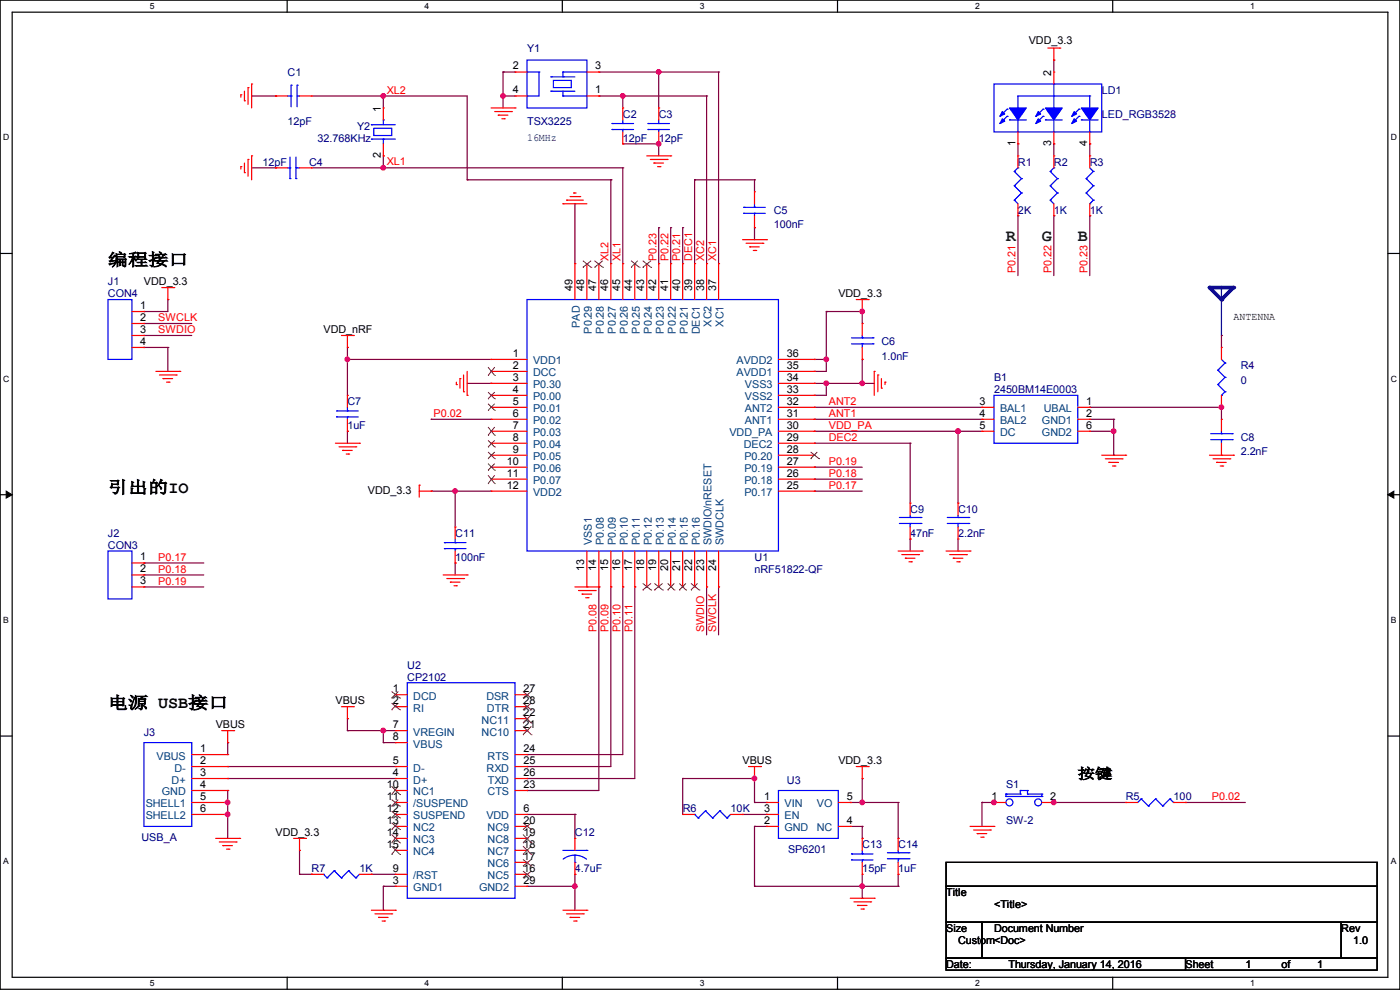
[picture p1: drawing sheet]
<svg xmlns="http://www.w3.org/2000/svg" width="297mm" height="210mm" viewBox="0 0 297 210" stroke-linecap="round" stroke-linejoin="round" font-family="sans-serif">
<path d="M0 0h297v209.8h-297zM2.6 2.6h291.8v204.7h-291.8z" fill="none" stroke="#000" stroke-width=".25"/>
<g fill="#fff">
<path d="M31.7 .3h1v2h-1z"/>
<path d="M31.7 207.6h1v1.9h-1z"/>
</g>
<path d="M60.9 0v2.6M60.9 207.3v2.5" fill="none" stroke="#000" stroke-width=".25"/>
<g fill="#fff">
<path d="M90.1 .3h1v2h-1z"/>
<path d="M90.1 207.6h1v1.9h-1z"/>
</g>
<path d="M119.3 0v2.6M119.3 207.3v2.5" fill="none" stroke="#000" stroke-width=".25"/>
<g fill="#fff">
<path d="M148.5 .3h.9v2h-.9z"/>
<path d="M148.5 207.6h.9v1.9h-.9z"/>
</g>
<path d="M177.7 0v2.6M177.7 207.3v2.5" fill="none" stroke="#000" stroke-width=".25"/>
<g fill="#fff">
<path d="M206.8 .3h1v2h-1z"/>
<path d="M206.8 207.6h1v1.9h-1z"/>
</g>
<path d="M236.1 0v2.6M236.1 207.3v2.5" fill="none" stroke="#000" stroke-width=".25"/>
<g fill="#fff">
<path d="M265.2 .3h1v2h-1z"/>
<path d="M265.2 207.6h1v1.9h-1z"/>
<path d="M.7 28.2h1.2v1.9h-1.2z"/>
<path d="M295.1 28.2h1.2v1.9h-1.2z"/>
<path d="M.7 79.3h1.2v2h-1.2z"/>
<path d="M295.1 79.3h1.2v2h-1.2z"/>
</g>
<path d="M0 53.8h2.6M294.4 53.8h2.6" fill="none" stroke="#000" stroke-width=".25"/>
<g fill="#fff">
<path d="M.7 130.5h1.2v2h-1.2z"/>
<path d="M295.1 130.5h1.1v2h-1.1z"/>
</g>
<path d="M0 104.9h2.6M294.4 104.9h2.6" fill="none" stroke="#000" stroke-width=".25"/>
<path d="M1.3 104.2l1.3 .7-1.3 .8zM294.4 104.9l1.3-.7v1.5z" fill="#000" stroke="#000" stroke-width=".21"/>
<g fill="#fff">
<path d="M.7 181.7h1.2v2h-1.2z"/>
<path d="M295.1 181.7h1.1v2h-1.1z"/>
</g>
<path d="M0 156.1h2.6M294.4 156.1h2.6" fill="none" stroke="#000" stroke-width=".25"/>
<path d="M259.1 61h.1M259.1 61v10.2" fill="none" stroke="#0000a0" stroke-width=".25"/>
<path d="M259.1 61h2.6" fill="none" stroke="#000080" stroke-width=".76"/>
<circle cx="261.7" cy="61" r=".38" fill="#000080"/>
<path d="M256.6 61h2.5" fill="none" stroke="#000080" stroke-width=".76"/>
<circle cx="256.6" cy="61" r=".38" fill="#000080"/>
<path d="M256.6 61l2.5 2.5" fill="none" stroke="#000080" stroke-width=".76"/>
<circle cx="259.1" cy="63.5" r=".38" fill="#000080"/>
<path d="M261.7 61l-2.6 2.5" fill="none" stroke="#000080" stroke-width=".76"/>
<circle cx="259.1" cy="63.5" r=".38" fill="#000080"/>
<g fill="none" stroke="#800040" stroke-width=".25">
<path d="M106.7 15.3h.1M106.7 15.3h2.6M106.7 15.3v7.6M127 15.3h.1M127 15.3h25.4M139.7 15.3h.1M139.7 15.3v7.6M152.4 15.3h.1M152.4 15.3v40.6M223.6 12.7h.1M223.6 12.7v2.6M53.4 20.4h5.1"/>
<path d="M53.4 35.6h5.1M58.5 20.4h.1M58.5 35.6h.1M66.1 20.4h33v17.7M66.1 35.6h66M81.3 20.4h.1M81.3 35.6h.1M81.3 33.1h.1M81.3 20.4v2.5M81.3 33.1v2.5M99.1 38.1h.1M99.1 38.1h30.5"/>
<path d="M106.7 20.4h.1M106.7 20.4h2.6M127 20.4h.1M127 20.4h22.9M129.6 38.1h.1M129.6 38.1v17.8M132.1 20.4h.1M132.1 30.5h.1M132.1 35.6h.1M132.1 30.5h7.6M132.1 20.4v2.5M132.1 35.6v20.3"/>
<path d="M139.7 30.5h.1M139.7 30.5v2.6M147.4 38.1h.1M147.4 38.1v17.8M147.4 38.1h12.7M149.9 20.4h.1M149.9 20.4v35.5M160.1 38.1h.1M160.1 38.1v2.6M215.9 30.5h.1M215.9 30.5v2.6M223.6 30.5h.1"/>
<path d="M223.6 30.5v2.6M231.2 30.5h.1M231.2 30.5v2.6M122 43.2h.1M122 43.2v12.7M139.7 48.3h.1M139.7 48.3v7.6M142.3 48.3h.1M142.3 48.3v7.6M144.8 48.3h.1M144.8 48.3v7.6M160.1 48.3h.1"/>
<path d="M160.1 48.3v2.5M215.9 45.8h.1M215.9 45.8v12.7M223.6 45.8h.1M223.6 45.8v12.7M231.2 45.8h.1M231.2 45.8v12.7M30.5 66.1h.1M30.5 73.7h.1M30.5 68.6h.1M30.5 71.2h.1M30.5 73.7h5.1"/>
<path d="M30.5 68.6h10.2M30.5 71.2h10.2M35.6 63.5h.1M35.6 73.7h.1M35.6 63.5v2.6h-5.1M35.6 73.7v5.1M73.7 76.2h.1M73.7 73.7h.1M73.7 73.7v10.2M73.7 76.2h30.5M172.8 78.8h.1M172.8 76.2h.1"/>
<path d="M172.8 76.2h2.5M175.3 76.2h.1M175.3 66.1h.1M175.3 66.1v12.7h-2.5M175.3 66.1h7.6M182.9 66.1h.1M182.9 76.2h.1M182.9 66.1v2.5M182.9 76.2v5.1M259.1 71.2h.1M259.1 71.2v2.5M73.7 91.5h.1"/>
<path d="M73.7 91.5v2.5M91.5 88.9h.1M91.5 88.9h12.7M99.1 81.3h5.1M104.2 81.3h.1M172.8 99.1h.1M172.8 83.9h.1M172.8 86.4h.1M172.8 91.5h.1M172.8 94h.1M172.8 81.3h.1M172.8 88.9h.1"/>
<path d="M172.8 99.1h10.1M172.8 81.3h12.7M172.8 86.4h35.5M172.8 91.5h35.5M172.8 94h20.3M172.8 88.9h35.5M175.3 81.3h.1M175.3 81.3v2.6h-2.5M182.9 81.3h.1M193.1 94h.1M193.1 94v12.7M203.2 91.5h.1"/>
<path d="M203.2 91.5v15.2M231.2 86.4h.1M231.2 86.4h27.9M231.2 91.5h5.1M231.2 88.9h5.1M236.3 88.9h.1M236.3 91.5h.1M236.3 96.6h.1M236.3 88.9v7.7M259.1 86.4h.1M259.1 86.4v2.5M30.5 119.4h.1"/>
<path d="M30.5 119.4h12.7M91.5 104.2h.1M91.5 104.2h12.7M96.6 104.2h.1M96.6 119.4h.1M96.6 104.2v7.6M96.6 119.4v2.6M172.8 101.6h.1M172.8 104.2h.1M172.8 104.2h10.1M172.8 101.6h10.1M193.1 114.3h.1"/>
<path d="M193.1 114.3v2.6M203.2 116.9h.1M203.2 114.3v2.6M30.5 122h.1M30.5 124.5h.1M30.5 122h12.7M30.5 124.5h12.7M127 124.5h.1M127 124.5v43.2h-15.2M129.6 124.5h.1M129.6 124.5v38.1h-17.8M132.1 124.5h.1"/>
<path d="M132.1 124.5v35.6h-20.3M134.7 124.5h.1M134.7 124.5v40.6h-22.9M149.9 124.5h.1M149.9 124.5v10.2M152.4 124.5h.1M152.4 124.5v10.2M48.3 157.5h.1M48.3 157.5v2.6M73.7 152.4h.1M73.7 155h.1M73.7 152.4v2.6"/>
<path d="M73.7 155h10.2M81.3 157.5h.1M81.3 155h.1M81.3 155v2.5M81.3 157.5h2.6M48.3 162.6h.1M48.3 165.1h.1M48.3 167.7h.1M48.3 172.8h.1M48.3 170.2h.1M48.3 167.7v10.1M48.3 162.6h35.6"/>
<path d="M48.3 165.1h35.6M111.8 160.1h.1M111.8 162.6h.1M111.8 165.1h.1M111.8 167.7h.1M111.8 172.8h10.2M122 172.8h.1M122 172.8v5M144.8 165.1h.1M144.8 165.1h15.3v5.1M144.8 165.1v7.7M157.5 172.8h5.1"/>
<path d="M160.1 175.3h.1M160.1 170.2h.1M160.1 175.3v12.7M160.1 175.3h2.5M160.1 170.2h2.5M162.6 175.3h.1M162.6 170.2h.1M162.6 172.8h.1M180.4 170.2h.1M180.4 175.3h2.5M180.4 170.2h10.1M182.9 175.3h.1"/>
<path d="M182.9 177.8h.1M182.9 165.1h.1M182.9 165.1v5.1M182.9 175.3v2.5M190.5 170.2h.1M190.5 177.8h.1M190.5 170.2v7.6M208.3 170.2h.1M208.3 170.2h2.6M208.3 170.2v5.1M223.6 170.2h.1M223.6 170.2h15.2"/>
<path d="M251.5 170.2h.1M251.5 170.2h12.7M63.5 185.5h.1M63.5 185.5h2.6M63.5 180.4v5.1M66.1 185.5h.1M78.8 185.5h.1M78.8 185.5h5.1M81.3 188h.1M81.3 193.1h.1M81.3 188v5.1M81.3 188h2.6"/>
<path d="M111.8 188h10.2M122 188h.1M122 185.5h.1M122 185.5v7.6M160.1 188h.1M160.1 188h30.4M182.9 188h.1M182.9 190.5h.1M182.9 185.5v5M190.5 188h.1M190.5 185.5h.1M190.5 185.5v2.5"/>
</g>
<g fill="#f0f" stroke="#f0f" stroke-width=".25">
<circle cx="73.7" cy="76.2" r=".49"/>
<circle cx="96.5" cy="104.2" r=".49"/>
<circle cx="132.1" cy="20.3" r=".49"/>
<circle cx="139.7" cy="15.3" r=".49"/>
<circle cx="106.7" cy="20.3" r=".49"/>
<circle cx="139.7" cy="30.5" r=".49"/>
<circle cx="175.3" cy="76.2" r=".49"/>
<circle cx="175.3" cy="81.3" r=".49"/>
<circle cx="182.9" cy="66.1" r=".49"/>
<circle cx="203.2" cy="91.5" r=".49"/>
<circle cx="182.9" cy="81.3" r=".49"/>
<circle cx="81.3" cy="20.3" r=".49"/>
<circle cx="81.3" cy="35.6" r=".49"/>
<circle cx="48.3" cy="172.7" r=".49"/>
<circle cx="81.3" cy="155" r=".49"/>
<circle cx="48.3" cy="170.2" r=".49"/>
<circle cx="121.9" cy="188" r=".49"/>
<circle cx="182.9" cy="188" r=".49"/>
<circle cx="182.9" cy="170.2" r=".49"/>
<circle cx="210.8" cy="170.2" r=".49"/>
<circle cx="223.5" cy="170.2" r=".49"/>
<circle cx="160" cy="165.1" r=".49"/>
<circle cx="236.2" cy="91.5" r=".49"/>
<circle cx="259.1" cy="86.4" r=".49"/>
</g>
<g fill="none" stroke="#f00" stroke-width=".25">
<path d="M51.9 19.3v2.1M52.6 18.6h.1M52.6 18.6v3.5M53.4 17.8h.1M53.4 17.8v5.1M109.3 15.3h.1M109.3 15.3h2.5M124.5 15.3h2.5M127 15.3h.1M222.3 10.2h2.5M223.6 12.7h.1M223.6 15.3h.1"/>
<path d="M223.6 10.2v2.5M223.6 15.3v2.5M224.8 10.2h.1M51.1 20.1h.1M51.1 35.3h.1M51.1 20.1v.5M51.1 35.3v.6M51.9 21.4h.1M51.9 36.6h.1M51.9 34.6v2M52.6 33.8h.1M52.6 33.8v3.6"/>
<path d="M53.4 33.1h.1M53.4 33.1v5M58.5 20.4h.1M58.5 35.6h.1M58.5 20.4h2.5M58.5 35.6h2.5M63.5 20.4h2.6M63.5 35.6h2.6M66.1 20.4h.1M66.1 35.6h.1M81.3 22.9h.1M81.3 33.1h.1"/>
<path d="M81.3 22.9v2.5M81.3 30.5v2.6M104.2 22.9h5.1M104.9 23.7h3.6M105.7 24.4h.1M105.7 24.4h2M106.5 25.2h.5M107 25.2h.1M108.5 23.7h.1M109.3 22.9h.1M109.3 20.4h.1M109.3 20.4h2.5"/>
<path d="M124.5 20.4h2.5M127 20.4h.1M132.1 30.5h.1M132.1 22.9h.1M132.1 22.9v2.5M132.1 28v2.5M137.2 33.1h5.1M138 33.8h3.5M138.7 34.6h.1M138.7 34.6h2.1M139.5 35.3h.5M139.7 30.5h.1"/>
<path d="M139.7 22.9h.1M139.7 22.9v2.5M139.7 28v2.5M140 35.3h.1M141.5 33.8h.1M142.3 33.1h.1M215.9 30.5h.1M215.9 33.1h.1M215.9 28v2.5M215.9 33.1v2.5M223.6 33.1h.1M223.6 30.5h.1"/>
<path d="M223.6 28v2.5M223.6 33.1v2.5M231.2 30.5h.1M231.2 33.1h.1M231.2 28v2.5M231.2 33.1v2.5M119.4 43.2h.1M119.4 43.2h5.1M120.2 42.5h.1M120.2 42.5h3.5M120.9 41.7h2.1M121.7 40.9h.1"/>
<path d="M121.7 40.9h.5M122 55.9h.1M122 55.9v7.6M123 41.7h.1M124.5 55.9h.1M124.5 55.9v7.6M127 55.9h.1M127 55.9v7.6M129.6 55.9h.1M129.6 55.9v7.6M132.1 55.9h.1M132.1 55.9v7.6"/>
<path d="M134.7 55.9h.1M134.7 55.9v7.6M137.2 55.9h.1M137.2 55.9v7.6M139.7 55.9h.1M139.7 55.9v7.6M142.3 55.9h.1M142.3 55.9v7.6M144.8 55.9h.1M144.8 55.9v7.6M147.4 55.9h.1M147.4 55.9v7.6"/>
<path d="M149.9 55.9h.1M149.9 55.9v7.6M152.4 55.9h.1M152.4 55.9v7.6M157.5 50.8h5.1M158.3 51.6h3.5M159 52.4h.1M159 52.4h2.1M159.8 53.1h.5M160.1 48.3h.1M160.1 40.7h.1M160.1 40.7v2.5"/>
<path d="M160.1 45.8v2.5M160.3 53.1h.1M161.8 51.6h.1M162.6 50.8h.1M215.9 45.8h.1M215.9 43.2v2.6M223.6 45.8h.1M223.6 43.2v2.6M231.2 45.8h.1M231.2 43.2v2.6M28 71.2h2.5M28 66.1h2.5"/>
<path d="M28 68.6h2.5M28 73.7h2.5M30.5 66.1h.1M30.5 68.6h.1M30.5 71.2h.1M30.5 73.7h.1M33.1 78.8h5M33.8 79.5h3.6M34.3 61h2.6M35.6 63.5h.1M35.6 61v2.5M36.9 61h.1"/>
<path d="M37.4 79.5h.1M38.1 78.8h.1M72.4 71.2h2.6M73.7 73.7h.1M73.7 71.2v2.5M75 71.2h.1M98.3 79.5v3.6M99.1 78.8v5.1M104.2 76.2h.1M104.2 78.8h.1M104.2 78.8h7.6M104.2 76.2h7.6"/>
<path d="M165.1 78.8h7.7M165.1 76.2h7.7M172.8 78.8h.1M172.8 76.2h.1M181.7 63.5h2.5M182.9 66.1h.1M182.9 68.6h.1M182.9 76.2h.1M182.9 63.5v2.6M182.9 68.6v2.6M182.9 73.7v2.5M184.2 63.5h.1"/>
<path d="M185.5 78.8h.1M185.5 78.8v5.1M186.2 79.5h.1M186.2 79.5v3.6M259.1 73.7h.1M259.1 73.7v2.5M34.6 80.3h.1M34.6 80.3h2M35.3 81.1h.6M35.9 81.1h.1M71.2 94h5M71.9 94.8h3.6"/>
<path d="M72.7 95.5h.1M72.7 95.5h2M73.4 96.3h.6M73.7 91.5h.1M73.7 83.9h.1M73.7 83.9v2.5M73.7 88.9v2.6M74 96.3h.1M75.5 94.8h.1M76.2 94h.1M96.8 81.6h.1M96.8 81.1v.5"/>
<path d="M97.6 80.3h.1M97.6 80.3v2M98.3 83.1h.1M99.1 83.9h.1M104.2 81.3h.1M104.2 83.9h.1M104.2 86.4h.1M104.2 88.9h.1M104.2 91.5h.1M104.2 94h.1M104.2 96.6h.1M104.2 99.1h.1"/>
<path d="M104.2 94h7.6M104.2 96.6h7.6M104.2 81.3h7.6M104.2 83.9h7.6M104.2 86.4h7.6M104.2 88.9h7.6M104.2 91.5h7.6M104.2 99.1h7.6M165.1 94h7.7M165.1 96.6h7.7M165.1 81.3h7.7M165.1 83.9h7.7"/>
<path d="M165.1 86.4h7.7M165.1 88.9h7.7M165.1 91.5h7.7M165.1 99.1h7.7M172.8 99.1h.1M172.8 96.6h.1M172.8 94h.1M172.8 91.5h.1M172.8 88.9h.1M172.8 86.4h.1M172.8 83.9h.1M172.8 81.3h.1"/>
<path d="M187 82.3h.1M187 80.3v2M187.7 81.1h.1M187.7 81.1v.5M208.3 86.4h.1M208.3 88.9h.1M208.3 91.5h.1M208.3 86.4h2.6M208.3 88.9h2.6M208.3 91.5h2.6M228.6 86.4h2.6M228.6 88.9h2.6"/>
<path d="M228.6 91.5h2.6M231.2 86.4h.1M231.2 88.9h.1M231.2 91.5h.1M233.7 96.6h5.1M234.5 97.3h3.5M235.2 98.1h.1M235.2 98.1h2.1M236 98.8h.5M236.5 98.8h.1M238 97.3h.1M238.8 96.6h.1"/>
<path d="M256.6 96.6h5.1M257.3 97.3h3.6M258.1 98.1h.1M258.1 98.1h2M258.9 98.8h.5M259.1 86.4h.1M259.1 88.9h.1M259.1 96.6h.1M259.1 83.9v2.5M259.1 88.9v2.6M259.1 94v2.6M259.4 98.8h.1"/>
<path d="M260.9 97.3h.1M261.7 96.6h.1M28 119.4h2.5M30.5 119.4h.1M88.9 102.9h.1M88.9 104.2h2.6M88.9 102.9v2.6M91.5 104.2h.1M96.6 119.4h.1M96.6 111.8h.1M96.6 111.8v2.5M96.6 116.9v2.5"/>
<path d="M104.2 101.6h.1M104.2 104.2h.1M104.2 104.2h7.6M104.2 101.6h7.6M124.5 116.9v7.6M127 116.9v7.6M129.6 116.9v7.6M132.1 116.9v7.6M134.7 116.9v7.6M137.2 116.9v7.6M139.7 116.9v7.6M142.3 116.9v7.6"/>
<path d="M144.8 116.9v7.6M147.4 116.9v7.6M149.9 116.9v7.6M152.4 116.9v7.6M165.1 104.2h7.7M165.1 101.6h7.7M172.8 104.2h.1M172.8 101.6h.1M190.5 116.9h5.1M191.3 117.6h3.6M192.1 118.4h.1M192.1 118.4h2"/>
<path d="M192.8 119.2h.5M193.1 106.7h.1M193.1 114.3h.1M193.1 106.7v2.6M193.1 111.8v2.5M193.3 119.2h.1M194.9 117.6h.1M195.6 116.9h.1M200.7 116.9h5.1M201.5 117.6h3.5M202.2 118.4h.1M202.2 118.4h2.1"/>
<path d="M203 119.2h.5M203.2 106.7h.1M203.2 114.3h.1M203.2 106.7v2.6M203.2 111.8v2.5M203.5 119.2h.1M205 117.6h.1M205.8 116.9h.1M28 122h2.5M28 124.5h2.5M30.5 122h.1M30.5 124.5h.1"/>
<path d="M94 122h5.1M94.8 122.7h3.5M95.5 123.5h.1M95.5 123.5h2.1M96.3 124.2h.5M96.8 124.2h.1M98.3 122.7h.1M99.1 122h.1M122 124.5h5M122.7 125.3h3.6M123.5 126h.1M123.5 126h2"/>
<path d="M124.2 126.8h.6M124.5 124.5h.1M124.8 126.8h.1M126.3 125.3h.1M127 124.5h.1M129.6 124.5h.1M132.1 124.5h.1M134.7 124.5h.1M137.2 124.5h.1M139.7 124.5h.1M142.3 124.5h.1M144.8 124.5h.1"/>
<path d="M147.4 124.5h.1M149.9 124.5h.1M152.4 124.5h.1M47 155h2.6M48.3 157.5h.1M48.3 155v2.5M49.6 155h.1M72.4 149.9h2.6M73.7 152.4h.1M73.7 149.9v2.5M75 149.9h.1M83.9 147.4h.1"/>
<path d="M83.9 149.9h.1M83.9 155h.1M83.9 157.5h.1M83.9 155h2.5M83.9 149.9h2.5M83.9 147.4h2.5M83.9 157.5h2.5M109.3 155h2.5M109.3 149.9h2.5M109.3 147.4h2.5M109.3 152.4h2.5M111.8 155h.1"/>
<path d="M111.8 152.4h.1M111.8 147.4h.1M111.8 149.9h.1M40.7 162.6h7.6M40.7 170.2h7.6M40.7 172.8h7.6M40.7 160.1h7.6M40.7 165.1h7.6M40.7 167.7h7.6M45.8 177.8h5M46.5 178.6h3.6M47.3 179.4h.1"/>
<path d="M47.3 179.4h2M48.3 160.1h.1M48.3 162.6h.1M48.3 165.1h.1M48.3 167.7h.1M48.3 170.2h.1M48.3 172.8h.1M50.1 178.6h.1M50.8 177.8h.1M62.3 177.8h2.5M63.5 177.8v2.6M64.8 177.8h.1"/>
<path d="M83.9 165.1h.1M83.9 162.6h.1M83.9 167.7h.1M83.9 170.2h.1M83.9 172.8h.1M83.9 175.3h.1M83.9 177.8h.1M83.9 177.8h2.5M83.9 162.6h2.5M83.9 175.3h2.5M83.9 170.2h2.5M83.9 172.8h2.5"/>
<path d="M83.9 165.1h2.5M83.9 167.7h2.5M109.3 177.8h2.5M109.3 162.6h2.5M109.3 175.3h2.5M109.3 172.8h2.5M109.3 160.1h2.5M109.3 165.1h2.5M109.3 167.7h2.5M111.8 172.8h.1M111.8 177.8h.1M111.8 175.3h.1"/>
<path d="M111.8 167.7h.1M111.8 160.1h.1M111.8 162.6h.1M111.8 165.1h.1M122 177.8h.1M122 177.8v2.6M144.8 172.8h.1M144.8 172.8h2.6M155 172.8h2.5M157.5 172.8h.1M158.8 162.6h2.5M160.1 165.1h.1"/>
<path d="M160.1 162.6v2.5M161.3 162.6h.1M162.6 170.2h.1M162.6 172.8h.1M162.6 175.3h.1M162.6 175.3h2.5M162.6 170.2h2.5M162.6 172.8h2.5M177.8 175.3h2.6M177.8 170.2h2.6M180.4 175.3h.1M180.4 170.2h.1"/>
<path d="M181.7 162.6h2.5M182.9 165.1h.1M182.9 177.8h.1M182.9 162.6v2.5M182.9 177.8v2.6M184.2 162.6h.1M190.5 177.8h.1M190.5 177.8v2.6M205.8 175.3h5.1M206.5 176.1h3.6M207.3 176.8h.1M207.3 176.8h2"/>
<path d="M208.1 177.6h.5M208.6 177.6h.1M210.1 176.1h.1M210.9 175.3h.1M210.9 170.2h.1M210.9 170.2h2.5M221 170.2h2.6M223.6 170.2h.1M238.8 170.2h.1M238.8 170.2h2.5M249 170.2h2.5M251.5 170.2h.1"/>
<path d="M48 180.1h.6M48.6 180.1h.1M63.5 180.4h.1M66.1 185.5h.1M66.1 185.5h2.5M76.2 185.5h2.6M78.8 185.5h.1M78.8 193.1h5.1M79.5 193.8h3.6M80.3 194.6h.1M80.3 194.6h2M81.1 195.4h.5"/>
<path d="M81.6 195.4h.1M83.1 193.8h.1M83.9 193.1h.1M83.9 188h.1M83.9 185.5h.1M83.9 180.4h.1M83.9 185.5h2.5M83.9 188h2.5M83.9 180.4h2.5M109.3 185.5h2.5M109.3 188h2.5M109.3 180.4h2.5"/>
<path d="M109.3 182.9h2.5M111.8 185.5h.1M111.8 182.9h.1M111.8 180.4h.1M111.8 188h.1M119.4 193.1h5.1M120.2 193.8h3.5M120.9 194.6h.1M120.9 194.6h2.1M121.7 195.4h.5M122 185.5h.1M122 182.9v2.6"/>
<path d="M122.2 195.4h.1M123.7 193.8h.1M124.5 193.1h.1M180.4 190.5h5.1M181.1 191.3h3.6M181.9 192.1h.1M181.9 192.1h2M182.7 192.8h.5M182.9 185.5h.1M182.9 182.9v2.6M183.2 192.8h.1M184.7 191.3h.1"/>
<path d="M185.5 190.5h.1M190.5 185.5h.1M190.5 182.9v2.6"/>
</g>
<path d="M200.7 182.9h91.4v5.1h-91.4zM200.7 188h91.4v7.6h-91.4zM200.7 195.6h7.6v7.6h-7.6zM208.3 195.6h76.2v7.6h-76.2zM284.5 195.6h7.6v7.6h-7.6zM200.7 203.2h50.8v2.6h-50.8zM251.5 203.2h40.6v2.6h-40.6z" fill="none" stroke="#000" stroke-width=".25"/>
<g fill="none" stroke="#00f" stroke-width=".25">
<path d="M61.8 18.1h.1M61.8 18.1v4.5M63 18.1h.1M63 18.1v4.5M111.8 12.7h12.7v10.2h-12.7zM111.8 15.3h.1M111.8 15.3h2.5M114.3 15.3h.1M114.3 15.3v5.1h-2.5M116.9 19.3h.1M116.9 16.3h.1M116.9 19.3h5.1"/>
<path d="M116.9 16.3h5.1M117.4 17.1h3.8v1.5h-3.8zM119.4 15.3h.1M119.4 16.3h.1M119.4 15.3h5.1M119.4 15.3v1M119.4 19.3v1.1M210.9 17.8h22.8v10.2h-22.8zM223.6 17.8h.1M223.6 17.8v10.2M61 20.4h.8M61 35.6h.5"/>
<path d="M61.5 35.6h.1M61.5 37.9h.1M61.5 33.3v4.6M61.8 20.4h.1M62.8 37.9h.1M62.8 35.6h.1M62.8 35.6h.7M62.8 33.3v4.6M63 20.4h.1M63 20.4h.5M78.8 26.5h.1M78.8 29.5h.1"/>
<path d="M78.8 26.5h5.1M78.8 29.5h5.1M79.3 27.2h3.8v1.5h-3.8zM81.3 25.4h.1M81.3 29.5h.1M81.3 25.4v1.1M81.3 29.5v1M111.8 20.4h.1M119.4 20.4h.1M119.4 20.4h5.1M129.8 26.2h.1M129.8 27.5h.1"/>
<path d="M129.8 26.2h4.6M129.8 27.5h4.6M132.1 27.5h.1M132.1 26.2h.1M132.1 25.4v.8M132.1 27.5v.5M137.5 26.2h.1M137.5 27.5h.1M137.5 26.2h4.5M137.5 27.5h4.5M139.7 27.5h.1M139.7 26.2h.1"/>
<path d="M139.7 25.4v.8M139.7 27.5v.5M213.7 24.7h.1M213.7 23.2h.1M213.7 24.7l-1.6 1.5M213.7 23.2l-1.6 1.5M214.2 25.4h.1M214.2 25.4h3.5M215.2 39.4h.1M215.2 36.4h.1M215.2 39.4l1.5 1.5M215.2 36.4l1.5 1.5"/>
<path d="M215.9 28h.1M215.9 35.6h.1M215.9 35.6l-.7 .8M216.7 37.9h.1M216.7 37.9l-1.5 1.5M221.3 23.2h.1M221.3 24.7h.1M221.3 23.2l-1.5 1.5M221.3 24.7l-1.5 1.5M221.8 25.4h.1M221.8 25.4h3.5M222.8 39.4h.1"/>
<path d="M222.8 36.4h.1M222.8 39.4l1.5 1.5M222.8 36.4l1.5 1.5M223.6 35.6h.1M223.6 28h.1M223.6 35.6l-.8 .8M224.3 37.9h.1M224.3 37.9l-1.5 1.5M228.9 23.2h.1M228.9 24.7h.1M228.9 23.2l-1.5 1.5M228.9 24.7l-1.5 1.5"/>
<path d="M229.4 25.4h.1M229.4 25.4h3.6M230.4 37.9h.1M230.4 37.9l1.5 1.5M231.2 28h.1M231.2 20.4h.1M231.2 20.4h-15.3v7.6M231.2 20.4v7.6M231.2 35.6l.7 .8M231.9 36.4h.1M231.9 39.4h.1M231.9 36.4l-1.5 1.5"/>
<path d="M231.9 39.4l-1.5 1.5M157.8 44h.1M157.8 45.3h.1M157.8 44h4.5M157.8 45.3h4.5M160.1 45.3h.1M160.1 44h.1M160.1 43.2v.8M160.1 45.3v.5M215.2 42.5h.1M215.2 42.5l.7 .7M216.7 40.9h.1"/>
<path d="M216.7 40.9l-1.5 1.6M222.8 42.5h.1M222.8 42.5l.8 .7M224.3 40.9h.1M224.3 40.9l-1.5 1.6M230.4 40.9h.1M230.4 40.9l1.5 1.6M231.2 43.2h.1M231.9 42.5h.1M231.9 42.5l-.7 .7M22.9 63.5h5.1v12.7h-5.1zM111.8 63.5h53.3v53.4h-53.3z"/>
<path d="M180.6 72.9h4.6M180.6 71.7h4.6M182.9 71.7h.1M182.9 72.9h.1M182.9 71.2v.5M182.9 72.9v.8M185.2 72.9h.1M185.2 71.7h.1M258.4 78.5h.1M258.4 78.5l1.5 1.6M259.1 76.2l.8 .8M259.9 77h.1"/>
<path d="M259.9 77l-1.5 1.5M71.4 87.2h.1M71.4 88.4h.1M71.4 87.2h4.6M71.4 88.4h4.6M73.7 88.4h.1M73.7 87.2h.1M73.7 86.4v.8M73.7 88.4v.5M210.9 83.9h17.7v10.1h-17.7zM256.8 93.3h4.6M256.8 92h4.6"/>
<path d="M258.4 81.6h.1M258.4 81.6l1.5 1.5M259.1 83.9h.1M259.1 92h.1M259.1 93.3h.1M259.1 91.5v.5M259.1 93.3v.7M259.9 80.1h.1M259.9 83.1h.1M259.9 80.1l-1.5 1.5M259.9 83.1l-.8 .8M261.4 93.3h.1"/>
<path d="M261.4 92h.1M22.9 116.9h5.1v10.1h-5.1zM94.3 115.1h.1M94.3 116.4h.1M94.3 115.1h4.5M94.3 116.4h4.5M96.6 116.4h.1M96.6 115.1h.1M96.6 114.3v.8M96.6 116.4v.5M190.8 111h4.6M190.8 109.8h4.6"/>
<path d="M193.1 109.8h.1M193.1 111h.1M193.1 109.3v.5M193.1 111v.8M195.4 111h.1M195.4 109.8h.1M201 111h4.5M201 109.8h4.5M203.2 109.8h.1M203.2 111h.1M203.2 109.3v.5M203.2 111v.8"/>
<path d="M205.5 111h.1M205.5 109.8h.1M30.5 157.5h10.2v17.8h-10.2zM86.4 144.8h22.9v45.7h-22.9zM147.4 172.8h.1M147.4 172.8l.7 .7M148.1 173.5h.1M149.6 172h.1M149.6 172l1.6 1.5M149.6 172l-1.5 1.5M151.2 173.5h.1M152.7 172h.1"/>
<path d="M152.7 172l1.5 1.5M152.7 172l-1.5 1.5M154.2 173.5h.1M155 172.8l-.8 .7M165.1 167.7h12.7v10.1h-12.7zM213.4 168.4h.1M213.4 168.4v.6h7.6M213.4 168.4h3.1M216.5 167.7h.1M216.5 168.4h.1M216.5 167.7h1.5M216.5 167.7v.7"/>
<path d="M218 168.4h.1M218 167.7h.1M218 168.4h3M218 167.7v.7M221 169h.1M221 168.4h.1M221 168.4v.6M242.1 169.5h.1M242.1 169.5l-.8 .7M242.1 169.5l1.5 1.5M243.6 171h.1M245.2 169.5h.1"/>
<path d="M245.2 169.5l-1.6 1.5M245.2 169.5l1.5 1.5M246.7 171h.1M248.2 169.5h.1M248.2 169.5l-1.5 1.5M248.2 169.5l.8 .7M249 170.2h.1M68.6 185.5h.1M68.6 185.5l.8 .7M69.4 186.2h.1M70.9 184.7h.1M70.9 184.7l1.5 1.5"/>
<path d="M70.9 184.7l-1.5 1.5M72.4 186.2h.1M74 184.7h.1M74 184.7l1.5 1.5M74 184.7l-1.6 1.5M75.5 186.2h.1M76.2 185.5l-.7 .7M119.4 180.4h5.1M122 182.9h.1M122 181.4l1.5 .3 .9 .6M122 181.4l-1.1 .1-1.4 .7M122 181.4v1.5"/>
<path d="M124.5 180.4h.1M180.6 181.1h.1M180.6 182.4h.1M180.6 181.1h4.6M180.6 182.4h4.6M182.9 182.4h.1M182.9 181.1h.1M182.9 180.4v.7M182.9 182.4v.5M188.3 182.2h4.5M188.3 180.9h4.5M190.5 180.9h.1"/>
<path d="M190.5 182.2h.1M190.5 180.4v.5M190.5 182.2v.7M192.8 182.2h.1M192.8 180.9h.1"/>
<circle cx="214.1" cy="170.2" r=".74"/>
<circle cx="220.2" cy="170.2" r=".74"/>
</g>
<g fill="#00f" stroke="#00f" stroke-width=".25">
<path d="M214.2 22.9h3.5l-1.8 2.5z" fill-rule="evenodd"/>
<path d="M221.8 22.9h3.5l-1.7 2.5z" fill-rule="evenodd"/>
<path d="M229.4 22.9h3.6l-1.8 2.5z" fill-rule="evenodd"/>
<path d="M212.6 25.2l.5 .5-1 .5z" fill-rule="evenodd"/>
<path d="M212.6 23.7l.5 .5-1 .5z" fill-rule="evenodd"/>
<path d="M220.3 23.7l.5 .5-1 .5z" fill-rule="evenodd"/>
<path d="M220.3 25.2l.5 .5-1 .5z" fill-rule="evenodd"/>
<path d="M227.9 23.7l.5 .5-1 .5z" fill-rule="evenodd"/>
<path d="M227.9 25.2l.5 .5-1 .5z" fill-rule="evenodd"/>
</g>
<g fill="none" stroke="#804000" stroke-width=".21">
<path d="M123.6 56.7h.1M123.6 55.3l1.8 1.4M125.4 56.7h.1M125.4 55.3l-1.8 1.4M126.1 56.7h.1M126.1 55.3l1.8 1.4M127.9 56.7h.1M127.9 55.3l-1.8 1.4M133.9 56.7h.1M133.9 55.3l1.7 1.4M135.3 55.3l-1.4 1.4M135.6 56.7h.1"/>
<path d="M136.3 56.7h.1M136.3 55.3l1.8 1.4M138.1 56.7h.1M138.1 55.3l-1.8 1.4M103.5 79.6h.1M103.5 77.9l1.5 1.7M105 79.6h.1M105 77.9l-1.5 1.7M103.5 84.6h.1M103.5 87.1h.1M103.5 92.3h.1M103.5 94.8h.1"/>
<path d="M103.5 97.3h.1M103.5 99.8h.1M103.5 83.2l1.5 1.4M103.5 85.6l1.5 1.5M103.5 90.6l1.5 1.7M103.5 93.4l1.5 1.4M103.5 95.9l1.5 1.4M103.5 98.3l1.5 1.5M105 84.6h.1M105 87.1h.1M105 92.3h.1M105 94.8h.1"/>
<path d="M105 97.3h.1M105 99.8h.1M105 83.2l-1.5 1.4M105 85.6l-1.5 1.5M105 90.6l-1.5 1.7M105 93.4l-1.5 1.4M105 95.9l-1.5 1.4M105 98.3l-1.5 1.5M172 97.3h.1M172 95.9l1.7 1.4M173.4 95.9l-1.4 1.4M173.7 97.3h.1"/>
<path d="M103.5 102.6h.1M103.5 100.8l1.5 1.8M105 102.6h.1M105 100.8l-1.5 1.8M136.3 125.2h.1M136.3 123.7l1.8 1.5M138.1 125.2h.1M138.1 123.7l-1.8 1.5M138.8 125.2h.1M138.8 123.7l1.8 1.5M140.6 125.2h.1M140.6 123.7l-1.8 1.5"/>
<path d="M141.6 125.2h.1M141.6 123.7l1.5 1.5M143.1 125.2h.1M143.1 123.7l-1.5 1.5M144.1 125.2h.1M144.1 123.7l1.4 1.5M145.5 125.2h.1M145.5 123.7l-1.4 1.5M146.6 125.2h.1M146.6 123.7l1.7 1.5M148 123.7l-1.4 1.5M148.3 125.2h.1"/>
<path d="M83.1 148.1h.1M83.1 150.6h.1M83.1 146.7l1.7 1.4M83.1 149.1l1.7 1.5M84.5 146.7l-1.4 1.4M84.5 149.1l-1.4 1.5M84.8 148.1h.1M84.8 150.6h.1M110.9 155.8h.1M110.9 153.4h.1M110.9 148.1h.1M110.9 150.6h.1"/>
<path d="M110.9 154.1l1.8 1.7M110.9 151.6l1.8 1.8M110.9 146.7l1.8 1.4M110.9 149.1l1.8 1.5M112.7 155.8h.1M112.7 153.4h.1M112.7 148.1h.1M112.7 150.6h.1M112.7 154.1l-1.8 1.7M112.7 151.6l-1.8 1.8M112.7 146.7l-1.8 1.4M112.7 149.1l-1.8 1.5"/>
<path d="M83.1 168.5h.1M83.1 171h.1M83.1 173.5h.1M83.1 176h.1M83.1 178.8h.1M83.1 166.8l1.7 1.7M83.1 169.6l1.7 1.4M83.1 172.1l1.7 1.4M83.1 174.5l1.7 1.5M83.1 177l1.7 1.8M83.1 179.5l1.7 1.7M84.5 166.8l-1.4 1.7"/>
<path d="M84.5 169.6l-1.4 1.4M84.5 172.1l-1.4 1.4M84.5 174.5l-1.4 1.5M84.5 177l-1.4 1.8M84.5 179.5l-1.4 1.7M84.8 168.5h.1M84.8 171h.1M84.8 173.5h.1M84.8 176h.1M84.8 178.8h.1M110.9 178.8h.1M110.9 176h.1"/>
<path d="M110.9 179.5l1.8 1.7M110.9 177l1.8 1.8M110.9 174.5l1.8 1.5M112.7 178.8h.1M112.7 176h.1M112.7 179.5l-1.8 1.7M112.7 177l-1.8 1.8M112.7 174.5l-1.8 1.5M83.1 181.2h.1M84.8 181.2h.1M110.9 186.2h.1M110.9 183.7h.1"/>
<path d="M110.9 181.2h.1M110.9 184.8l1.8 1.4M110.9 182.3l1.8 1.4M112.7 186.2h.1M112.7 183.7h.1M112.7 181.2h.1M112.7 184.8l-1.8 1.4M112.7 182.3l-1.8 1.4"/>
</g>
<g font-size="3.6" fill="#004000">
<text x="213.4" y="51.2">R</text>
<text x="221" y="51.2">G</text>
<text x="228.6" y="51.2">B</text>
</g>
<g font-size="3.6">
<text x="22.9" y="56.3">编程接口</text>
<text x="22.9" y="104.6">引出的IO</text>
<text x="22.9" y="150.3">电源 USB接口</text>
</g>
<text font-size="3" x="228.6" y="165.1">按键</text>
<g font-size="2.3" fill="#000080">
<text x="111.8" y="11">Y1</text>
<text x="61" y="16.1">C1</text>
<text x="233.7" y="19.9">LD1</text>
<text x="61" y="26.5">12pF</text>
<text x="75.7" y="27.5">Y2</text>
<text x="111.8" y="26.5">TSX3225</text>
<text x="132.1" y="25">C2</text>
<text x="139.8" y="25">C3</text>
<text x="233.7" y="25">LED_RGB3528</text>
<text x="55.7" y="35.1">12pF</text>
<text x="65.6" y="35.1">C4</text>
<text x="67.4" y="30.1">32.768KHz</text>
<text x="132.1" y="30.1">12pF</text>
<text x="139.8" y="30.1">12pF</text>
<text x="216" y="35.1">R1</text>
<text x="223.6" y="35.1">R2</text>
<text x="231.2" y="35.1">R3</text>
<text x="164.1" y="45.3">C5</text>
<text x="216" y="45.3">2K</text>
<text x="223.6" y="45.3">1K</text>
<text x="231.2" y="45.3">1K</text>
<text x="164.1" y="48.3">100nF</text>
<text x="22.9" y="60.5">J1</text>
<text x="22.9" y="63.1">CON4</text>
<text x="187" y="73.2">C6</text>
<text x="187" y="76.3">1.0nF</text>
<text x="210.9" y="80.9">B1</text>
<text x="210.9" y="83.4">2450BM14E0003</text>
<text x="263.2" y="78.3">R4</text>
<text x="263.2" y="81.4">0</text>
<text x="73.7" y="85.9">C7</text>
<text x="73.7" y="91">1uF</text>
<text x="263.2" y="93.6">C8</text>
<text x="263.2" y="96.6">2.2nF</text>
<text x="22.9" y="113.9">J2</text>
<text x="96.6" y="113.9">C11</text>
<text x="193.1" y="108.8">C9</text>
<text x="193.1" y="113.9">47nF</text>
<text x="203.3" y="108.8">C10</text>
<text x="203.3" y="113.9">2.2nF</text>
<text x="22.9" y="116.4">CON3</text>
<text x="96.6" y="119">100nF</text>
<text x="160.1" y="119">U1</text>
<text x="160.1" y="121.5">nRF51822-QF</text>
<text x="86.4" y="141.8">U2</text>
<text x="86.4" y="144.4">CP2102</text>
<text x="30.5" y="156">J3</text>
<text x="166.9" y="166.2">U3</text>
<text x="213.4" y="167.2">S1</text>
<text x="144.8" y="172.3">R6</text>
<text x="155" y="172.3">10K</text>
<text x="238.8" y="169.8">R5</text>
<text x="249" y="169.8">100</text>
<text x="30" y="178.4">USB_A</text>
<text x="122" y="177.4">C12</text>
<text x="182.9" y="179.9">C13</text>
<text x="190.6" y="179.9">C14</text>
<text x="213.4" y="174.8">SW-2</text>
<text x="66.1" y="185">R7</text>
<text x="76.2" y="185">1K</text>
<text x="122" y="185">4.7uF</text>
<text x="167.2" y="180.9">SP6201</text>
<text x="182.9" y="185">15pF</text>
<text x="190.6" y="185">1uF</text>
</g>
<g font-size="2.3">
<text x="218.2" y="9.2">VDD_3.3</text>
<text x="108.8" y="14.7">2</text>
<text x="126.3" y="14.7">3</text>
<text x="223" y="16" transform="rotate(-90 223 16)">2</text>
<text x="80.8" y="23.7" transform="rotate(-90 80.8 23.7)">1</text>
<text x="108.8" y="19.8">4</text>
<text x="126.3" y="19.8">1</text>
<text x="80.8" y="33.6" transform="rotate(-90 80.8 33.6)">2</text>
<text x="215.4" y="31" transform="rotate(-90 215.4 31)">1</text>
<text x="223" y="31" transform="rotate(-90 223 31)">3</text>
<text x="230.6" y="31" transform="rotate(-90 230.6 31)">4</text>
<text x="29.8" y="65.5">1</text>
<text x="30.5" y="60.5">VDD_3.3</text>
<text x="121.4" y="61.8" transform="rotate(-90 121.4 61.8)">49</text>
<text x="124" y="61.8" transform="rotate(-90 124 61.8)">48</text>
<text x="126.5" y="61.8" transform="rotate(-90 126.5 61.8)">47</text>
<text x="129" y="61.8" transform="rotate(-90 129 61.8)">46</text>
<text x="131.6" y="61.8" transform="rotate(-90 131.6 61.8)">45</text>
<text x="134.1" y="61.8" transform="rotate(-90 134.1 61.8)">44</text>
<text x="136.7" y="61.8" transform="rotate(-90 136.7 61.8)">43</text>
<text x="139.2" y="61.8" transform="rotate(-90 139.2 61.8)">42</text>
<text x="141.7" y="61.8" transform="rotate(-90 141.7 61.8)">41</text>
<text x="144.3" y="61.8" transform="rotate(-90 144.3 61.8)">40</text>
<text x="146.8" y="61.8" transform="rotate(-90 146.8 61.8)">39</text>
<text x="149.4" y="61.8" transform="rotate(-90 149.4 61.8)">38</text>
<text x="151.9" y="61.8" transform="rotate(-90 151.9 61.8)">37</text>
<text x="177.9" y="63.1">VDD_3.3</text>
<text x="29.8" y="68.1">2</text>
<text x="29.8" y="70.6">3</text>
<text x="68.6" y="70.7">VDD_nRF</text>
<text x="261.7" y="67.9">ANTENNA</text>
<text x="29.8" y="73.2">4</text>
<text x="108.8" y="75.7">1</text>
<text x="166.9" y="75.7">36</text>
<text x="108.8" y="78.2">2</text>
<text x="108.8" y="80.8">3</text>
<text x="108.8" y="83.3">4</text>
<text x="166.9" y="83.3">33</text>
<text x="166.9" y="80.8">34</text>
<text x="166.9" y="78.2">35</text>
<text x="108.8" y="85.9">5</text>
<text x="108.8" y="88.4">6</text>
<text x="166.9" y="88.4">31</text>
<text x="166.9" y="85.9">32</text>
<text x="207.8" y="85.9">3</text>
<text x="207.8" y="88.4">4</text>
<text x="230.4" y="85.9">1</text>
<text x="230.4" y="88.4">2</text>
<text x="108.8" y="90.9">7</text>
<text x="108.8" y="93.5">8</text>
<text x="166.9" y="93.5">29</text>
<text x="166.9" y="90.9">30</text>
<text x="207.8" y="90.9">5</text>
<text x="230.4" y="90.9">6</text>
<text x="107.5" y="98.6">10</text>
<text x="107.5" y="101.1">11</text>
<text x="108.8" y="96">9</text>
<text x="166.9" y="101.1">26</text>
<text x="166.9" y="98.6">27</text>
<text x="166.9" y="96">28</text>
<text x="78" y="104.7">VDD_3.3</text>
<text x="107.5" y="103.6">12</text>
<text x="166.9" y="103.6">25</text>
<text x="29.8" y="118.9">1</text>
<text x="29.8" y="121.4">2</text>
<text x="29.8" y="124">3</text>
<text x="124" y="121.2" transform="rotate(-90 124 121.2)">13</text>
<text x="126.5" y="121.2" transform="rotate(-90 126.5 121.2)">14</text>
<text x="129" y="121.2" transform="rotate(-90 129 121.2)">15</text>
<text x="131.6" y="121.2" transform="rotate(-90 131.6 121.2)">16</text>
<text x="134.1" y="121.2" transform="rotate(-90 134.1 121.2)">17</text>
<text x="136.7" y="121.2" transform="rotate(-90 136.7 121.2)">18</text>
<text x="139.2" y="121.2" transform="rotate(-90 139.2 121.2)">19</text>
<text x="141.7" y="121.2" transform="rotate(-90 141.7 121.2)">20</text>
<text x="144.3" y="121.2" transform="rotate(-90 144.3 121.2)">21</text>
<text x="146.8" y="121.2" transform="rotate(-90 146.8 121.2)">22</text>
<text x="149.4" y="121.2" transform="rotate(-90 149.4 121.2)">23</text>
<text x="151.9" y="121.2" transform="rotate(-90 151.9 121.2)">24</text>
<text x="71.2" y="149.4">VBUS</text>
<text x="83.4" y="146.8">1</text>
<text x="83.4" y="149.4">2</text>
<text x="111" y="146.8">27</text>
<text x="111" y="149.4">28</text>
<text x="45.8" y="154.5">VBUS</text>
<text x="83.4" y="154.4">7</text>
<text x="111" y="154.4">21</text>
<text x="111" y="151.9">22</text>
<text x="42.5" y="159.5">1</text>
<text x="83.4" y="157">8</text>
<text x="111" y="159.5">24</text>
<text x="42.5" y="162.1">2</text>
<text x="42.5" y="164.6">3</text>
<text x="42.5" y="167.1">4</text>
<text x="82.1" y="167.1">10</text>
<text x="83.4" y="164.6">4</text>
<text x="83.4" y="162.1">5</text>
<text x="111" y="167.1">23</text>
<text x="111" y="162.1">25</text>
<text x="111" y="164.6">26</text>
<text x="157.5" y="162.1">VBUS</text>
<text x="177.9" y="162.1">VDD_3.3</text>
<text x="42.5" y="169.7">5</text>
<text x="42.5" y="172.2">6</text>
<text x="82.1" y="169.7">11</text>
<text x="82.1" y="172.2">12</text>
<text x="111" y="172.2">6</text>
<text x="162.1" y="169.7">1</text>
<text x="162.1" y="172.2">3</text>
<text x="179.6" y="169.7">5</text>
<text x="210.4" y="169.7">1</text>
<text x="222.8" y="169.7">2</text>
<text x="58.5" y="177.4">VDD_3.3</text>
<text x="82.1" y="174.8">13</text>
<text x="82.1" y="177.3">14</text>
<text x="82.1" y="179.8">15</text>
<text x="111" y="179.8">18</text>
<text x="111" y="177.3">19</text>
<text x="111" y="174.8">20</text>
<text x="162.1" y="174.8">2</text>
<text x="179.6" y="174.8">4</text>
<text x="83.4" y="184.9">9</text>
<text x="111" y="184.9">16</text>
<text x="111" y="182.4">17</text>
<text x="83.4" y="187.5">3</text>
<text x="111" y="187.5">29</text>
<text x="200.7" y="190.1">Title</text>
<text x="200.7" y="197.7">Size</text>
<text x="210.9" y="197.7">Document Number</text>
<text x="210.9" y="192.6">&lt;Title&gt;</text>
<text x="284.5" y="197.7">Rev</text>
<text x="203.3" y="200.2">Custom&lt;Doc&gt;</text>
<text x="287.1" y="200.2">1.0</text>
<text x="200.7" y="205.3">Date:</text>
<text x="213.9" y="205.3">Thursday, January 14, 2016</text>
<text x="251.5" y="205.3">Sheet</text>
<text x="264.2" y="205.3">1</text>
<text x="271.8" y="205.3">of</text>
<text x="279.5" y="205.3">1</text>
</g>
<g font-size="2.3" fill="#f00">
<text x="82.1" y="19.9">XL2</text>
<text x="82.1" y="35.1">XL1</text>
<text x="129.1" y="55.4" transform="rotate(-90 129.1 55.4)">XL2</text>
<text x="131.6" y="55.4" transform="rotate(-90 131.6 55.4)">XL1</text>
<text x="139.2" y="55.4" transform="rotate(-90 139.2 55.4)">P0.23</text>
<text x="141.8" y="55.4" transform="rotate(-90 141.8 55.4)">P0.22</text>
<text x="144.3" y="55.4" transform="rotate(-90 144.3 55.4)">P0.21</text>
<text x="146.9" y="55.4" transform="rotate(-90 146.9 55.4)">DEC1</text>
<text x="149.4" y="55.4" transform="rotate(-90 149.4 55.4)">XC2</text>
<text x="151.9" y="55.4" transform="rotate(-90 151.9 55.4)">XC1</text>
<text x="215.4" y="58" transform="rotate(-90 215.4 58)">P0.21</text>
<text x="223.1" y="58" transform="rotate(-90 223.1 58)">P0.22</text>
<text x="230.7" y="58" transform="rotate(-90 230.7 58)">P0.23</text>
<text x="33.6" y="68.1">SWCLK</text>
<text x="33.6" y="70.7">SWDIO</text>
<text x="92" y="88.4">P0.02</text>
<text x="175.8" y="85.9">ANT2</text>
<text x="175.8" y="88.4">ANT1</text>
<text x="175.8" y="91">VDD_PA</text>
<text x="175.8" y="93.5">DEC2</text>
<text x="175.8" y="98.6">P0.19</text>
<text x="175.8" y="101.1">P0.18</text>
<text x="175.8" y="103.7">P0.17</text>
<text x="33.6" y="118.9">P0.17</text>
<text x="33.6" y="121.5">P0.18</text>
<text x="33.6" y="124">P0.19</text>
<text x="126.5" y="134.2" transform="rotate(-90 126.5 134.2)">P0.08</text>
<text x="129.1" y="134.2" transform="rotate(-90 129.1 134.2)">P0.09</text>
<text x="131.6" y="134.2" transform="rotate(-90 131.6 134.2)">P0.10</text>
<text x="134.2" y="134.2" transform="rotate(-90 134.2 134.2)">P0.11</text>
<text x="149.4" y="134.2" transform="rotate(-90 149.4 134.2)">SWDIO</text>
<text x="151.9" y="134.2" transform="rotate(-90 151.9 134.2)">SWCLK</text>
<text x="257.1" y="169.7">P0.02</text>
</g>
<text font-size="2.3" fill="#000040" x="111.8" y="29.8">16MHz</text>
<g font-size="2.3" fill="#004080">
<text x="123" y="69.5" transform="rotate(-90 123 69.5)">PAD</text>
<text x="125.6" y="70.8" transform="rotate(-90 125.6 70.8)">P0.29</text>
<text x="128.1" y="70.8" transform="rotate(-90 128.1 70.8)">P0.28</text>
<text x="130.6" y="70.8" transform="rotate(-90 130.6 70.8)">P0.27</text>
<text x="133.2" y="70.8" transform="rotate(-90 133.2 70.8)">P0.26</text>
<text x="135.7" y="70.8" transform="rotate(-90 135.7 70.8)">P0.25</text>
<text x="138.3" y="70.8" transform="rotate(-90 138.3 70.8)">P0.24</text>
<text x="140.8" y="70.8" transform="rotate(-90 140.8 70.8)">P0.23</text>
<text x="143.3" y="70.8" transform="rotate(-90 143.3 70.8)">P0.22</text>
<text x="145.9" y="70.8" transform="rotate(-90 145.9 70.8)">P0.21</text>
<text x="148.4" y="70.9" transform="rotate(-90 148.4 70.9)">DEC1</text>
<text x="151" y="69.3" transform="rotate(-90 151 69.3)">XC2</text>
<text x="153.5" y="69.3" transform="rotate(-90 153.5 69.3)">XC1</text>
<text x="113.1" y="77.3">VDD1</text>
<text x="156.3" y="77.3">AVDD2</text>
<text x="113.1" y="79.8">DCC</text>
<text x="113.1" y="82.4">P0.30</text>
<text x="156.3" y="79.8">AVDD1</text>
<text x="158" y="82.4">VSS3</text>
<text x="113.1" y="84.9">P0.00</text>
<text x="113.1" y="87.5">P0.01</text>
<text x="158" y="87.5">ANT2</text>
<text x="158" y="84.9">VSS2</text>
<text x="212.1" y="87.5">BAL1</text>
<text x="221.4" y="87.5">UBAL</text>
<text x="113.1" y="90">P0.02</text>
<text x="113.1" y="92.5">P0.03</text>
<text x="113.1" y="95.1">P0.04</text>
<text x="154.7" y="92.5">VDD_PA</text>
<text x="157.8" y="95.1">DEC2</text>
<text x="158" y="90">ANT1</text>
<text x="212.1" y="90">BAL2</text>
<text x="212.1" y="92.5">DC</text>
<text x="221" y="90">GND1</text>
<text x="221" y="92.5">GND2</text>
<text x="113.1" y="97.6">P0.05</text>
<text x="113.1" y="100.2">P0.06</text>
<text x="157.9" y="100.2">P0.19</text>
<text x="157.9" y="97.6">P0.20</text>
<text x="113.1" y="102.7">P0.07</text>
<text x="113.1" y="105.2">VDD2</text>
<text x="157.9" y="105.2">P0.17</text>
<text x="157.9" y="102.7">P0.18</text>
<text x="125.6" y="115.6" transform="rotate(-90 125.6 115.6)">VSS1</text>
<text x="128.1" y="115.6" transform="rotate(-90 128.1 115.6)">P0.08</text>
<text x="130.6" y="115.6" transform="rotate(-90 130.6 115.6)">P0.09</text>
<text x="133.2" y="115.6" transform="rotate(-90 133.2 115.6)">P0.10</text>
<text x="135.7" y="115.6" transform="rotate(-90 135.7 115.6)">P0.11</text>
<text x="138.3" y="115.6" transform="rotate(-90 138.3 115.6)">P0.12</text>
<text x="140.8" y="115.6" transform="rotate(-90 140.8 115.6)">P0.13</text>
<text x="143.3" y="115.6" transform="rotate(-90 143.3 115.6)">P0.14</text>
<text x="145.9" y="115.6" transform="rotate(-90 145.9 115.6)">P0.15</text>
<text x="148.4" y="115.6" transform="rotate(-90 148.4 115.6)">P0.16</text>
<text x="151" y="115.6" transform="rotate(-90 151 115.6)">SWDIO/nRESET</text>
<text x="153.5" y="115.6" transform="rotate(-90 153.5 115.6)">SWDCLK</text>
<text x="87.7" y="148.4">DCD</text>
<text x="103.2" y="148.4">DSR</text>
<text x="87.7" y="151">RI</text>
<text x="102.2" y="153.5">NC11</text>
<text x="103.3" y="151">DTR</text>
<text x="33.2" y="161.1">VBUS</text>
<text x="87.7" y="156">VREGIN</text>
<text x="87.7" y="158.6">VBUS</text>
<text x="102.2" y="156">NC10</text>
<text x="103.4" y="161.1">RTS</text>
<text x="36.4" y="166.2">D+</text>
<text x="37" y="163.7">D-</text>
<text x="87.7" y="166.2">D+</text>
<text x="87.7" y="163.7">D-</text>
<text x="103.2" y="163.7">RXD</text>
<text x="103.5" y="166.2">TXD</text>
<text x="30.9" y="171.3">SHELL1</text>
<text x="30.9" y="173.8">SHELL2</text>
<text x="34.3" y="168.7">GND</text>
<text x="87.7" y="168.7">NC1</text>
<text x="87.7" y="171.3">/SUSPEND</text>
<text x="87.7" y="173.8">SUSPEND</text>
<text x="103.2" y="173.8">VDD</text>
<text x="103.4" y="168.7">CTS</text>
<text x="166.4" y="171.3">VIN</text>
<text x="166.4" y="173.8">EN</text>
<text x="173.3" y="171.3">VO</text>
<text x="87.7" y="176.4">NC2</text>
<text x="87.7" y="178.9">NC3</text>
<text x="103.4" y="178.9">NC8</text>
<text x="103.4" y="176.4">NC9</text>
<text x="166.4" y="176.4">GND</text>
<text x="173.3" y="176.4">NC</text>
<text x="87.7" y="181.4">NC4</text>
<text x="103.4" y="184">NC6</text>
<text x="103.4" y="181.4">NC7</text>
<text x="87.7" y="189.1">GND1</text>
<text x="87.7" y="186.5">/RST</text>
<text x="101.6" y="189.1">GND2</text>
<text x="103.4" y="186.5">NC5</text>
</g>
<g font-size="1.8">
<text x="31.8" y="1.9">5</text>
<text x="90.1" y="1.9">4</text>
<text x="148.5" y="1.9">3</text>
<text x="206.8" y="1.9">2</text>
<text x="265.2" y="1.9">1</text>
<text x=".7" y="29.8">D</text>
<text x="295.1" y="29.8">D</text>
<text x=".7" y="80.9">C</text>
<text x="295.1" y="80.9">C</text>
<text x=".7" y="132.1">B</text>
<text x="295.1" y="132.1">B</text>
<text x=".7" y="183.3">A</text>
<text x="295.1" y="183.3">A</text>
<text x="31.8" y="209.2">5</text>
<text x="90.1" y="209.2">4</text>
<text x="148.5" y="209.2">3</text>
<text x="206.8" y="209.2">2</text>
<text x="265.2" y="209.2">1</text>
</g>
</svg>
